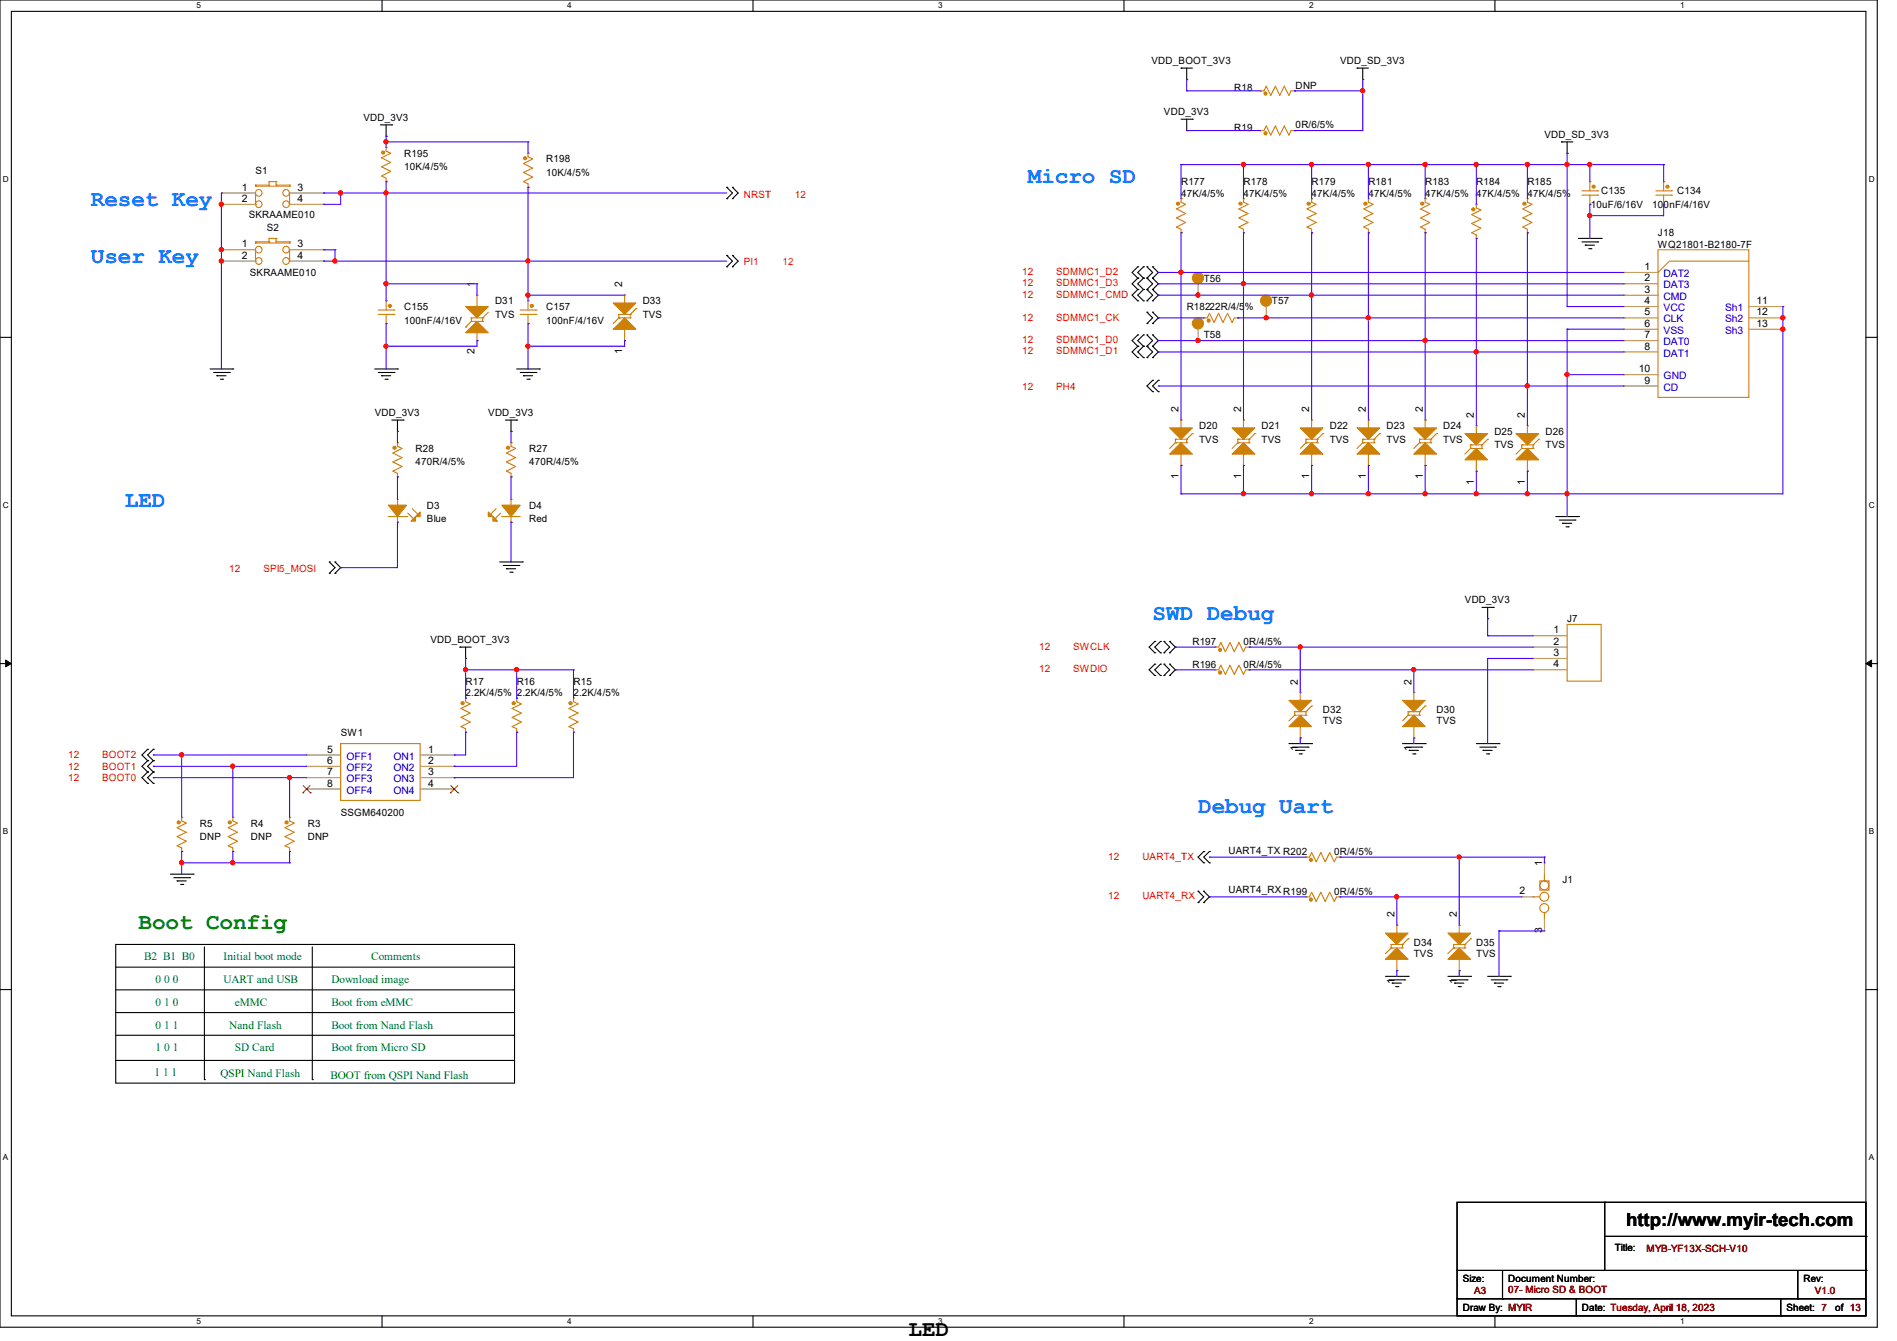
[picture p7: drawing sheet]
<svg xmlns="http://www.w3.org/2000/svg" width="297mm" height="210mm" viewBox="0 0 297 210" stroke-linecap="round" stroke-linejoin="round" font-family="sans-serif">
<path d="M0 0h293.9v207.9h-293.9zM1.8 1.8h290.3v204.3h-290.3z" fill="none" stroke="#000" stroke-width=".17"/>
<g fill="#fff">
<path d="M30.8 .2h.7v1.4h-.7z"/>
<path d="M30.8 206.2h.7v1.4h-.7z"/>
</g>
<path d="M59.8 0v1.8M59.8 206.1v1.8" fill="none" stroke="#000" stroke-width=".17"/>
<g fill="#fff">
<path d="M88.8 .2h.7v1.4h-.7z"/>
<path d="M88.8 206.2h.7v1.4h-.7z"/>
</g>
<path d="M117.9 0v1.8M117.9 206.1v1.8" fill="none" stroke="#000" stroke-width=".17"/>
<g fill="#fff">
<path d="M146.9 .2h.7v1.4h-.7z"/>
<path d="M146.9 206.2h.7v1.4h-.7z"/>
</g>
<path d="M176 0v1.8M176 206.1v1.8" fill="none" stroke="#000" stroke-width=".17"/>
<g fill="#fff">
<path d="M205 .2h.7v1.4h-.7z"/>
<path d="M205 206.2h.7v1.4h-.7z"/>
</g>
<path d="M234.1 0v1.8M234.1 206.1v1.8" fill="none" stroke="#000" stroke-width=".17"/>
<g fill="#fff">
<path d="M263.1 .2h.6v1.4h-.6z"/>
<path d="M263.1 206.2h.6v1.4h-.6z"/>
<path d="M.5 27.3h.9v1.4h-.9z"/>
<path d="M292.6 27.3h.9v1.4h-.9z"/>
<path d="M.5 78.4h.9v1.4h-.9z"/>
<path d="M292.6 78.4h.9v1.4h-.9z"/>
</g>
<path d="M0 52.8h1.8M292.1 52.8h1.8" fill="none" stroke="#000" stroke-width=".17"/>
<g fill="#fff">
<path d="M.5 129.5h.8v1.4h-.8z"/>
<path d="M292.6 129.5h.8v1.4h-.8z"/>
</g>
<path d="M0 103.9h1.8M292.1 103.9h1.8" fill="none" stroke="#000" stroke-width=".17"/>
<path d="M.9 103.4l.9 .5-.9 .5zM292.1 103.9l.9-.5v1z" fill="#000" stroke="#000" stroke-width=".16"/>
<g fill="#fff">
<path d="M.5 180.5h.8v1.4h-.8z"/>
<path d="M292.6 180.5h.8v1.4h-.8z"/>
</g>
<g fill="none" stroke="#000" stroke-width=".17">
<path d="M59.6 19.6h1.7M60.5 19.6v1.7M61.3 19.6h.1M184.9 10.7h.1M184.9 18.7h1.8M184.9 10.7h1.8M185.8 12.4h.1M185.8 10.7v1.7M185.8 18.7v1.7M186.7 18.7h.1M212.5 10.7h.1M212.5 10.7h1.7"/>
<path d="M213.4 12.4h.1M213.4 10.7v1.7M60.5 21.3h.1M113.8 29.3h.1M113.8 31.1h.1M113.8 29.3l.9 .9-.9 .9M114.7 29.3h.1M114.7 31.1h.1M114.7 29.3l.9 .9-.9 .9M185.8 20.4h.1M244.5 22.2h.1M244.5 22.2h1.8"/>
<path d="M245.4 24h.1M245.4 22.2v1.8M247.1 37.3h3.6M247.7 37.9h2.4M248.2 38.4h.1M248.2 38.4h1.4M248.8 38.9h.3M249.1 38.9h.1M250.1 37.9h.1M250.7 37.3h.1M32.9 57.8h3.5M33.4 58.3h2.5"/>
<path d="M34 58.8h.1M34 58.8h1.4M34.5 59.4h.3M34.8 59.4h.1M35.9 58.3h.1M36.4 57.8h.1M58.7 57.8h3.5M59.2 58.3h2.5M59.7 58.8h.1M59.7 58.8h1.5M60.3 59.4h.3M60.6 59.4h.1"/>
<path d="M61.7 58.3h.1M62.2 57.8h.1M80.9 57.8h3.6M81.4 58.3h2.5M82 58.8h.1M82 58.8h1.4M82.5 59.4h.3M82.8 59.4h.1M83.9 58.3h.1M84.5 57.8h.1M113.8 40h.1M113.8 41.8h.1"/>
<path d="M113.8 40l.9 .9-.9 .9M114.7 40h.1M114.7 41.8h.1M114.7 40l.9 .9-.9 .9M178.1 45.3h.1M178.1 47.1h.1M178.1 52.5h.1M178.1 54.2h.1M178.1 56h.1M178.1 41.8h.1M178.1 43.6h.1M178.1 45.3l-.9 .9 .9 .9"/>
<path d="M178.1 52.5l-.9 .8 .9 .9M178.1 54.2l-.9 .9 .9 .9M178.1 41.8l-.9 .9 .9 .9M178.1 43.6l-.9 .8 .9 .9M179 47.1h.1M179 45.3h.1M179 54.2h.1M179 52.5h.1M179 56h.1M179 43.6h.1M179 41.8h.1M179 45.3l-.9 .9 .9 .9"/>
<path d="M179 52.5l-.9 .8 .9 .9M179 54.2l-.9 .9 .9 .9M179 41.8l-.9 .9 .9 .9M179 43.6l-.9 .8 .9 .9M179.6 47.1h.1M179.6 45.3h.1M179.6 54.2h.1M179.6 52.5h.1M179.6 56h.1M179.6 43.6h.1M179.6 41.8h.1M179.6 50.7h.1"/>
<path d="M179.6 48.9h.1M179.6 45.3l.9 .9-.9 .9M179.6 52.5l.9 .8-.9 .9M179.6 54.2l.9 .9-.9 .9M179.6 41.8l.9 .9-.9 .9M179.6 43.6l.9 .8-.9 .9M179.6 48.9l.9 .9-.9 .9M180.5 45.3h.1M180.5 47.1h.1M180.5 52.5h.1M180.5 54.2h.1M180.5 56h.1"/>
<path d="M180.5 41.8h.1M180.5 43.6h.1M180.5 48.9h.1M180.5 50.7h.1M180.5 59.6h.1M180.5 45.3l.9 .9-.9 .9M180.5 52.5l.9 .8-.9 .9M180.5 54.2l.9 .9-.9 .9M180.5 41.8l.9 .9-.9 .9M180.5 43.6l.9 .8-.9 .9M180.5 48.9l.9 .9-.9 .9M180.5 59.6l-.9 .9 .9 .8"/>
<path d="M181.4 59.6h.1M181.4 59.6l-.9 .9 .9 .8M61.3 65.8h1.8M62.2 67.6h.1M62.2 65.8v1.8M63.1 65.8h.1M79.1 65.8h1.8M80 67.6h.1M80 65.8v1.8M80.9 65.8h.1M180.5 61.3h.1M181.4 61.3h.1"/>
<path d="M51.6 89.8h.1M51.6 88h.1M51.6 88l.9 .9-.9 .9M52.5 88h.1M52.5 89.8h.1M52.5 88l.8 .9-.8 .9M78.2 88h3.6M78.8 88.6h2.4M79.3 89.1h.1M79.3 89.1h1.4M79.8 89.6h.4M80.2 89.6h.1"/>
<path d="M81.2 88.6h.1M81.8 88h.1M232 95.1h1.8M232.9 96.9h.1M232.9 95.1v1.8M233.8 95.1h.1M243.6 80.9h3.5M244.1 81.4h2.5M244.6 82h.1M244.6 82h1.5M245.2 82.5h.3M245.5 82.5h.1"/>
<path d="M246.6 81.4h.1M247.1 80.9h.1M23.1 119.1h.1M23.1 117.3h.1M23.1 119.1l-.9 .9 .9 .9M23.1 117.3l-.9 .9 .9 .9M24 119.1h.1M24 117.3h.1M24 119.1l-.9 .9 .9 .9M24 117.3l-.9 .9 .9 .9M72 101.3h.1M72 101.3h1.8"/>
<path d="M72.9 103.1h.1M72.9 101.3v1.8M180.8 100.5h.1M180.8 102.2h.1M180.8 104h.1M180.8 105.8h.1M180.8 100.5l-.9 .8 .9 .9M180.8 104l-.9 .9 .9 .9M181.7 102.2h.1M181.7 100.5h.1M181.7 105.8h.1M181.7 104h.1"/>
<path d="M181.7 100.5l-.9 .8 .9 .9M181.7 104l-.9 .9 .9 .9M182.2 102.2h.1M182.2 100.5h.1M182.2 105.8h.1M182.2 104h.1M182.2 100.5l.9 .8-.9 .9M182.2 104l.9 .9-.9 .9M183.1 100.5h.1M183.1 102.2h.1M183.1 104h.1M183.1 105.8h.1"/>
<path d="M183.1 100.5l.9 .8-.9 .9M183.1 104l.9 .9-.9 .9M201.8 116.5h3.6M202.4 117h2.4M202.9 117.5h.1M202.9 117.5h1.4M203.4 118.1h.4M203.8 118.1h.1M204.8 117h.1M205.4 116.5h.1M219.6 116.5h3.5M220.1 117h2.5"/>
<path d="M220.6 117.5h.1M220.6 117.5h1.5M221.2 118.1h.3M221.5 118.1h.1M222.6 117h.1M223.1 116.5h.1M231.1 116.5h3.6M231.7 117h2.4M232.2 117.5h.1M232.2 117.5h1.4M232.7 118.1h.4M233.1 118.1h.1"/>
<path d="M234.1 117h.1M234.7 116.5h.1M23.1 120.9h.1M23.1 122.7h.1M23.1 120.9l-.9 .9 .9 .9M24 120.9h.1M24 122.7h.1M24 120.9l-.9 .9 .9 .9M26.7 136.9h3.5M27.2 137.5h2.5M27.7 138h.1M27.7 138h1.5"/>
<path d="M28.3 138.5h.3M28.6 138.5h.1M29.7 137.5h.1M30.2 136.9h.1M187.6 139.6h.1M187.6 139.6l.9 .9-.9 .9M188.5 133.3h.1M188.5 135.1h.1M188.5 139.6h.1M188.5 133.3l-.9 .9 .9 .9M188.5 139.6l.9 .9-.9 .9M189.4 133.3h.1"/>
<path d="M189.4 135.1h.1M189.4 133.3l-.9 .9 .9 .9M0 155h1.8M18.1 147.9h62.5v21.7h-62.5zM18.1 151.5h62.2M18.1 155h62.2M18.1 158.6h62.2M32 148.3v20.8M48.9 148.3v20.8M80.3 151.5h.1M80.3 155h.1M80.3 158.6h.1"/>
<path d="M187.6 141.4h.1M188.5 141.4h.1M216.9 152.9h3.6M217.5 153.5h2.4M218 154h.1M218 154h1.4M218.5 154.5h.4M218.9 154.5h.1M219.9 153.5h.1M220.5 152.9h.1M226.7 152.9h3.6M227.2 153.5h2.5"/>
<path d="M227.8 154h.1M227.8 154h1.4M228.3 154.5h.3M228.6 154.5h.1M229.7 153.5h.1M230.3 152.9h.1M232.9 152.9h3.6M233.5 153.5h2.4M234 154h.1M234 154h1.4M234.5 154.5h.4M234.9 154.5h.1"/>
<path d="M235.9 153.5h.1M236.5 152.9h.1M292.1 155h1.8M18.1 166.1h62.2M18.1 162.1h62.2M32 169.1h.1M48.9 169.1h.1M80.3 166.1h.1M80.3 162.1h.1M228.1 188.3h64v17.8h-64zM228.1 199h64M235.2 199v4.4"/>
<path d="M251.2 188.3h.1M251.2 188.3v10.7M251.2 193.6h40.9M281.5 199v4.4M292.1 199h.1M292.1 193.6h.1M228.1 203.4h.1M228.1 203.4h64M235.2 203.4h.1M246.8 206.1h.1M246.8 203.4v2.7M278.8 206.1h.1"/>
<path d="M278.8 203.4v2.7M281.5 203.4h.1"/>
</g>
<g fill="#cc8006" stroke="#cc8006" stroke-width=".17">
<path d="M237.4 67.9h3.5l-1.8 1.8z"/>
<path d="M237.4 72l1.7-1.8 1.8 1.8z"/>
<path d="M192.9 67h3.6l-1.8 1.8z"/>
<path d="M192.9 71.1l1.8-1.8 1.8 1.8z"/>
<path d="M183.1 67h3.6l-1.8 1.8z"/>
<path d="M183.1 71.1l1.8-1.8 1.8 1.8z"/>
<path d="M74.7 50.3l1.8 1.8h-3.6z"/>
<path d="M72.9 48h3.6l-1.8 1.8z"/>
<path d="M212.5 67h3.5l-1.8 1.8z"/>
<path d="M212.5 71.1l1.7-1.8 1.8 1.8z"/>
<path d="M96 47.5h3.6l-1.8 1.7z"/>
<path d="M97.8 49.8l1.8 1.8h-3.6z"/>
<path d="M203.6 67h3.5l-1.7 1.8z"/>
<path d="M205.4 69.3l1.7 1.8h-3.5z"/>
<path d="M221.4 67h3.5l-1.8 1.8z"/>
<path d="M223.1 69.3l1.8 1.8h-3.5z"/>
<path d="M219.6 109.7h3.5l-1.7 1.8z"/>
<path d="M219.6 113.8l1.8-1.8 1.7 1.8z"/>
<path d="M226.7 146.1h3.6l-1.8 1.8z"/>
<path d="M228.5 148.5l1.8 1.7h-3.6z"/>
<path d="M65.8 80.2v.7h-.7z"/>
<path d="M65.1 80.9v.7h-.8z"/>
<path d="M201.8 109.7h3.6l-1.8 1.8z"/>
<path d="M201.8 113.8l1.8-1.8 1.8 1.8z"/>
<path d="M229.4 67.9h3.5l-1.8 1.8z"/>
<path d="M231.1 70.2l1.8 1.8h-3.5z"/>
<path d="M76.5 80.2l.7 .7h-.7z"/>
<path d="M77.2 80.9l.7 .7h-.7z"/>
<path d="M216.9 146.1h3.6l-1.8 1.8z"/>
<path d="M218.7 148.5l1.8 1.7h-3.6z"/>
<path d="M60.8 79.1h2.9l-1.5 1.8z" fill-rule="evenodd"/>
<path d="M78.6 79.1h2.8l-1.4 1.8z" fill-rule="evenodd"/>
<circle cx="191" cy="101.8" r=".24"/>
<circle cx="198.2" cy="47.1" r=".87"/>
<circle cx="61.1" cy="47.9" r=".24"/>
<circle cx="191" cy="105.3" r=".24"/>
<circle cx="187.6" cy="43.5" r=".87"/>
<circle cx="83.3" cy="47.9" r=".24"/>
<circle cx="187.6" cy="50.7" r=".87"/>
<circle cx="82.2" cy="24.8" r=".24"/>
<circle cx="36" cy="128.8" r=".24"/>
<circle cx="72.4" cy="110.1" r=".24"/>
<circle cx="204.9" cy="31.9" r=".24"/>
<circle cx="205.2" cy="134.7" r=".24"/>
<circle cx="230.7" cy="32.8" r=".24"/>
<circle cx="184.5" cy="31.9" r=".24"/>
<circle cx="198.1" cy="14.6" r=".24"/>
<circle cx="80.4" cy="110.1" r=".24"/>
<circle cx="205.2" cy="140.9" r=".24"/>
<circle cx="261.1" cy="29.2" r=".24"/>
<circle cx="194.2" cy="31.9" r=".24"/>
<circle cx="238.7" cy="31.9" r=".24"/>
<circle cx="79.6" cy="70.1" r=".24"/>
<circle cx="28" cy="128.8" r=".24"/>
<circle cx="89.3" cy="110.1" r=".24"/>
<circle cx="198.1" cy="20.9" r=".24"/>
<circle cx="61.8" cy="70.1" r=".24"/>
<circle cx="249.5" cy="29.2" r=".24"/>
<circle cx="189.2" cy="50.2" r=".24"/>
<circle cx="60" cy="23.9" r=".24"/>
<circle cx="44.9" cy="128.8" r=".24"/>
<circle cx="213.8" cy="31.9" r=".24"/>
<circle cx="222.7" cy="31.9" r=".24"/>
</g>
<g fill="none" stroke="#cc8006" stroke-width=".17">
<path d="M197.4 14.2h.1M197.4 14.2h.5l.3-.7 .8 1.4 .7-1.4 .7 1.4 .7-1.4 .7 1.4 .3-.7h.6M202.7 14.2h.1M40 37.9h.1M40 38.1h.1M40 29h.1M40 29.2h.1M40 32h.1M40 38.1h5.3M40 37.9h2.1M40 29v.2M40 30.2v1.8"/>
<path d="M40 37.9v.2M40 39.1v1.8M40 29.2h5.3M40 29h2.1M42.1 37.3h.1M42.1 37.9h.1M42.1 28.4h.1M42.1 29h.1M42.1 37.3h1.1M42.1 28.4v.6M42.1 37.3v.6M42.1 28.4h1.1"/>
<path d="M43.2 37.9h.1M43.2 37.3h.1M43.2 29h.1M43.2 28.4h.1M43.2 37.9h2.1M43.2 28.4v.6M43.2 37.3v.6M43.2 29h2.1M45.3 38.1h.1M45.3 37.9h.1M45.3 29.2h.1M45.3 29h.1"/>
<path d="M45.3 32h.1M45.3 29v.2M45.3 30.2v1.8M45.3 37.9v.2M45.3 39.1v1.8M60.5 28.4h.1M60.5 23.1h.1M60.5 23.1v.6l.7 .3-1.5 .7 1.5 .7-1.5 .7 1.5 .7-1.5 .8 .8 .3v.5M82.7 29.3h.1M82.7 24h.1M82.7 24v.6l.7 .3-1.4 .7 1.4 .7-1.4 .7 1.4 .7-1.4 .7 .7 .4v.5M184.9 36.4h.1"/>
<path d="M184.9 31.1h.1M184.9 31.1v.6l.7 .3-1.4 .7 1.4 .7-1.4 .7 1.4 .7-1.4 .8 .7 .3v.5M194.7 36.4h.1M194.7 31.1h.1M194.7 31.1v.6l.7 .3-1.4 .7 1.4 .7-1.4 .7 1.4 .7-1.4 .8 .7 .3v.5M197.4 20.4h.1M197.4 20.4h.5l.3-.7 .8 1.5 .7-1.5 .7 1.5 .7-1.5 .7 1.5 .3-.8h.6M202.7 20.4h.1M205.4 36.4h.1M205.4 31.1h.1M205.4 31.1v.6l.7 .3-1.5 .7 1.5 .7-1.5 .7 1.5 .7-1.5 .8 .8 .3v.5M214.2 36.4h.1"/>
<path d="M214.2 31.1h.1M214.2 31.1v.6l.8 .3-1.5 .7 1.5 .7-1.5 .7 1.5 .7-1.5 .8 .7 .3v.5M223.1 36.4h.1M223.1 31.1h.1M223.1 31.1v.6l.8 .3-1.5 .7 1.5 .7-1.5 .7 1.5 .7-1.5 .8 .7 .3v.5M231.1 37.3h.1M231.1 32h.1M231.1 32v.6l.8 .3-1.5 .7 1.5 .7-1.5 .7 1.5 .7-1.5 .7 .7 .4v.5M239.1 36.4h.1M239.1 31.1h.1M239.1 31.1v.6l.8 .3-1.5 .7 1.5 .7-1.5 .7 1.5 .7-1.5 .8 .7 .3v.5M247.7 30.6h2.4"/>
<path d="M247.7 29.9h2.4M248.9 28.4h.1M248.9 32h.1M248.9 28.4v1.5M248.9 30.6v1.4M250.1 30.6h.1M250.1 29.9h.1M259.2 30.6h2.5M259.2 29.9h2.5M259.6 39.1h14.2v23.1h-14.2zM260.5 28.4h.1M260.5 32h.1"/>
<path d="M260.5 28.4v1.5M260.5 30.6v1.4M261.7 30.6h.1M261.7 29.9h.1M40 40.9h.1M45.3 40.9h.1M59.2 49.2h2.5M59.2 48.6h2.5M60.5 47.1h.1M60.5 50.7h.1M60.5 47.1v1.5M60.5 49.2v1.5"/>
<path d="M61.7 49.2h.1M61.7 48.6h.1M72.9 51.2h.1M73.8 49.8h.1M73.8 50.3h.1M73.8 49.8h1.8M73.8 49.8v.5M73.8 50.3l-.9 .9M73.8 50.3h1.8M74.7 48h.1M74.7 53.3h.1M74.7 46.2v1.8"/>
<path d="M74.7 52.1v1.2M75.6 49.8h.1M75.6 50.3h.1M75.6 49.8v.5M76.5 48.9l-.9 .9M81.4 49.2h2.5M81.4 48.6h2.5M82.7 47.1h.1M82.7 50.7h.1M82.7 47.1v1.5M82.7 49.2v1.5M83.9 49.2h.1"/>
<path d="M83.9 48.6h.1M96.9 49.8h.1M96.9 49.2h.1M96.9 49.2h1.8M96.9 49.8h1.8M96.9 49.8l-.9 .9M96.9 49.2v.6M97.8 51.6h.1M97.8 46.2h.1M97.8 46.2v1.3M97.8 51.6v1.7M98.7 49.8h.1"/>
<path d="M98.7 49.2h.1M98.7 49.2v.6M99.6 48.3h.1M99.6 48.3l-.9 .9M188.5 49.8h.1M188.5 49.8h.5l.4-.7 .7 1.4 .7-1.4 .7 1.4 .7-1.4 .7 1.4 .4-.7h.5M193.8 49.8h.1M273.8 40.9h-12.4l-1.8 1.8M62.2 74.7h.1M62.2 69.3h.1M62.2 79.1h.1M62.2 69.3v.6l.7 .3-1.4 .8 1.4 .7-1.4 .6 1.4 .8-1.4 .7 .7 .3v.6"/>
<path d="M62.2 78.2v.9M64.6 79.7l.8 .9M77.7 79.7l-.9 .9M80 74.7h.1M80 69.3h.1M80 79.1h.1M80 69.3v.6l.7 .3-1.4 .8 1.4 .7-1.4 .6 1.4 .8-1.4 .7 .7 .3v.6M80 78.2v.9M184 69.3h.1M184 68.8h.1M184 69.3h1.8M184 68.8h1.8"/>
<path d="M184 69.3l-.9 .9M184 68.8v.5M184.9 71.1h.1M184.9 65.8h.1M184.9 65.8v1.2M184.9 71.1v1.8M185.8 69.3h.1M185.8 68.8h.1M185.8 68.8v.5M186.7 67.9h.1M186.7 67.9l-.9 .9M193.8 69.3h.1"/>
<path d="M193.8 68.8h.1M193.8 69.3l-.9 .9M193.8 69.3h1.8M193.8 68.8h1.8M193.8 68.8v.5M194.7 71.1h.1M194.7 65.8h.1M194.7 65.8v1.2M194.7 71.1v1.8M195.6 69.3h.1M195.6 68.8h.1M195.6 68.8v.5"/>
<path d="M196.5 67.9h.1M196.5 67.9l-.9 .9M204.5 69.3h.1M204.5 68.8h.1M204.5 69.3h1.7M204.5 68.8h1.7M204.5 69.3l-.9 .9M204.5 68.8v.5M205.4 71.1h.1M205.4 65.8h.1M205.4 65.8v1.2M205.4 71.1v1.8"/>
<path d="M206.2 69.3h.1M206.2 68.8h.1M206.2 68.8v.5M207.1 67.9h.1M207.1 67.9l-.9 .9M213.4 69.3h.1M213.4 68.8h.1M213.4 69.3h1.7M213.4 68.8h1.7M213.4 69.3l-.9 .9M213.4 68.8v.5M214.2 71.1h.1"/>
<path d="M214.2 65.8h.1M214.2 65.8v1.2M214.2 71.1v1.8M215.1 69.3h.1M215.1 68.8h.1M215.1 68.8v.5M216 67.9h.1M216 67.9l-.9 .9M222.2 69.3h.1M222.2 68.8h.1M222.2 69.3h1.8M222.2 68.8h1.8"/>
<path d="M222.2 69.3l-.8 .9M222.2 68.8v.5M223.1 71.1h.1M223.1 65.8h.1M223.1 65.8v1.2M223.1 71.1v1.8M224 69.3h.1M224 68.8h.1M224 68.8v.5M224.9 67.9h.1M224.9 67.9l-.9 .9M230.3 70.2h.1"/>
<path d="M230.3 69.7h.1M230.3 70.2h1.7M230.3 69.7h1.7M230.3 70.2l-.9 .9M230.3 69.7v.5M231.1 72h.1M231.1 66.7h.1M231.1 66.7v1.2M231.1 72v1.8M232 70.2h.1M232 69.7h.1M232 69.7v.5"/>
<path d="M232.9 68.8h.1M232.9 68.8l-.9 .9M238.3 70.2h.1M238.3 69.7h.1M238.3 70.2l-.9 .9M238.3 70.2h1.7M238.3 69.7h1.7M238.3 69.7v.5M239.1 72h.1M239.1 66.7h.1M239.1 66.7v1.2M239.1 72v1.8"/>
<path d="M240 70.2h.1M240 69.7h.1M240 69.7v.5M240.9 68.8h.1M240.9 68.8l-.9 .9M60.8 80.9h2.9M62.2 81.8h.1M62.2 80.9v.9M63.7 80.9h.1M63.8 80.3l.9 .9M64.7 81.2h.1M65.4 80.6h.1"/>
<path d="M76.8 80.6h.1M77.5 81.2h.1M78.4 80.3l-.9 .9M78.6 80.9h.1M78.6 80.9h2.8M80 81.8h.1M80 80.9v.9M245.4 97.8h5.3v8.9h-5.3zM53.3 116.5h12.5v8.8h-12.5zM72.9 114.7h.1M72.9 109.3h.1M72.9 109.3v.6l.7 .3-1.4 .8 1.4 .7-1.4 .7 1.4 .7-1.4 .7 .7 .3v.6"/>
<path d="M80.9 114.7h.1M80.9 109.3h.1M80.9 109.3v.6l.7 .3-1.4 .8 1.4 .7-1.4 .7 1.4 .7-1.4 .7 .7 .3v.6M89.8 114.7h.1M89.8 109.3h.1M89.8 109.3v.6l.7 .3-1.4 .8 1.4 .7-1.4 .7 1.4 .7-1.4 .7 .7 .3v.6M190.2 101.3h.1M190.2 104.9h.1M190.2 101.3h.6l.3-.7 .8 1.5 .7-1.5 .7 1.5 .7-1.5 .7 1.5 .3-.8h.6M190.2 104.9h.6l.3-.7 .8 1.4 .7-1.4 .7 1.4 .7-1.4 .7 1.4 .3-.7h.6M195.6 101.3h.1M195.6 104.9h.1"/>
<path d="M202.7 112h.1M202.7 111.5h.1M202.7 112h1.8M202.7 111.5h1.8M202.7 112l-.9 .9M202.7 111.5v.5M203.6 113.8h.1M203.6 108.5h.1M203.6 108.5v1.2M203.6 113.8v1.8M204.5 112h.1M204.5 111.5h.1"/>
<path d="M204.5 111.5v.5M205.4 110.6h.1M205.4 110.6l-.9 .9M220.5 112h.1M220.5 111.5h.1M220.5 112l-.9 .9M220.5 112h1.7M220.5 111.5h1.7M220.5 111.5v.5M221.4 113.8h.1M221.4 108.5h.1M221.4 108.5v1.2"/>
<path d="M221.4 113.8v1.8M222.2 112h.1M222.2 111.5h.1M222.2 111.5v.5M223.1 110.6h.1M223.1 110.6l-.9 .9M28.4 133.3h.1M28.4 128h.1M28.4 128v.6l.8 .3-1.5 .7 1.5 .7-1.5 .7 1.5 .7-1.5 .8 .7 .3v.5M36.4 133.3h.1M36.4 128h.1M36.4 128v.6l.8 .3-1.5 .7 1.5 .7-1.5 .7 1.5 .7-1.5 .8 .7 .3v.5"/>
<path d="M45.3 133.3h.1M45.3 128h.1M45.3 128v.6l.8 .3-1.5 .7 1.5 .7-1.5 .7 1.5 .7-1.5 .8 .7 .3v.5M204.5 134.2h.1M204.5 134.2h.5l.4-.7 .7 1.5 .7-1.5 .7 1.5 .7-1.5 .7 1.5 .4-.8h.5M209.8 134.2h.1M241.1 138h1.4v1.4h-1.4zM241.8 138h.1M241.8 136.9v1.1M204.5 140.5h.1M204.5 140.5h.5l.4-.8 .7 1.5 .7-1.5 .7 1.5 .7-1.5 .7 1.5 .4-.7h.5M209.8 140.5h.1"/>
<path d="M217.8 148.5h.1M217.8 147.9h.1M217.8 148.5h1.8M217.8 147.9h1.8M217.8 148.5l-.9 .9M217.8 147.9v.6M218.7 150.2h.1M218.7 144.9h.1M218.7 144.9v1.2M218.7 150.2v1.8M219.6 148.5h.1M219.6 147.9h.1"/>
<path d="M219.6 147.9v.6M220.5 147h.1M220.5 147l-.9 .9M227.6 148.5h.1M227.6 147.9h.1M227.6 148.5l-.9 .9M227.6 148.5h1.8M227.6 147.9h1.8M227.6 147.9v.6M228.5 150.2h.1M228.5 144.9h.1M228.5 144.9v1.2"/>
<path d="M228.5 150.2v1.8M229.4 148.5h.1M229.4 147.9h.1M229.4 147.9v.6M230.3 147h.1M230.3 147l-.9 .9M240 140.5h.1M240 140.5h1.1M241.8 143h.1M241.8 143v1"/>
<circle cx="40.5" cy="30.2" r=".52"/>
<circle cx="40.5" cy="32" r=".52"/>
<circle cx="40.5" cy="39.1" r=".52"/>
<circle cx="44.8" cy="32" r=".52"/>
<circle cx="44.8" cy="30.2" r=".52"/>
<circle cx="44.8" cy="39.1" r=".52"/>
<circle cx="40.5" cy="40.9" r=".52"/>
<circle cx="44.8" cy="40.9" r=".52"/>
<circle cx="241.8" cy="138.7" r=".7"/>
<circle cx="241.8" cy="142.2" r=".7"/>
<circle cx="241.8" cy="140.4" r=".7"/>
</g>
<g fill="none" stroke="#a84" stroke-width=".17">
<path d="M197.4 14.2h.1M202.7 14.2h.1M34.7 39.1h.1M34.7 30.2h.1M34.7 32h.1M34.7 39.1h5.3M34.7 30.2h5.3M34.7 32h5.3M45.3 39.1h5.4M45.3 30.2h5.4M45.3 32h5.4M50.7 39.1h.1"/>
<path d="M50.7 30.2h.1M50.7 32h.1M60.5 23.1h.1M60.5 28.4h.1M82.7 24h.1M82.7 29.3h.1M184.9 31.1h.1M184.9 36.4h.1M194.7 31.1h.1M194.7 36.4h.1M197.4 20.4h.1M202.7 20.4h.1"/>
<path d="M205.4 31.1h.1M205.4 36.4h.1M214.2 31.1h.1M214.2 36.4h.1M223.1 31.1h.1M223.1 36.4h.1M231.1 32h.1M231.1 37.3h.1M239.1 31.1h.1M239.1 36.4h.1M248.9 28.4h.1M248.9 32h.1"/>
<path d="M260.5 28.4h.1M260.5 32h.1M34.7 40.9h.1M34.7 40.9h5.3M45.3 40.9h5.4M50.7 40.9h.1M60.5 47.1h.1M60.5 50.7h.1M74.7 46.2h.1M74.7 53.3h.1M82.7 47.1h.1M82.7 50.7h.1"/>
<path d="M97.8 53.3h.1M97.8 46.2h.1M187.6 46.2h.1M187.6 53.3h.1M187.6 44.4v1.8M187.6 51.6v1.7M188.5 49.8h.1M193.8 49.8h.1M198.2 49.8h.1M198.2 48v1.8M254.3 42.7h.1M254.3 44.4h.1"/>
<path d="M254.3 46.2h.1M254.3 48h.1M254.3 49.8h.1M254.3 51.6h.1M254.3 53.3h.1M254.3 55.1h.1M254.3 58.7h.1M254.3 42.7h5.3M254.3 44.4h5.3M254.3 46.2h5.3M254.3 48h5.3M254.3 49.8h5.3"/>
<path d="M254.3 51.6h5.3M254.3 53.3h5.3M254.3 55.1h5.3M254.3 58.7h5.3M273.8 48h5.3M273.8 49.8h5.3M273.8 51.6h5.3M279.1 48h.1M279.1 49.8h.1M279.1 51.6h.1M62.2 69.3h.1M62.2 74.7h.1"/>
<path d="M62.2 78.2h.1M80 69.3h.1M80 74.7h.1M80 78.2h.1M184.9 72.9h.1M184.9 65.8h.1M194.7 72.9h.1M194.7 65.8h.1M205.4 72.9h.1M205.4 65.8h.1M214.2 72.9h.1M214.2 65.8h.1"/>
<path d="M223.1 72.9h.1M223.1 65.8h.1M231.1 73.8h.1M231.1 66.7h.1M239.1 73.8h.1M239.1 66.7h.1M254.3 60.5h.1M254.3 60.5h5.3M62.2 81.8h.1M80 81.8h.1M240 99.6h.1M240 99.6h5.4"/>
<path d="M48 118.2h.1M48 118.2h5.3M65.8 118.2h5.3M71.1 118.2h.1M72.9 109.3h.1M72.9 114.7h.1M80.9 109.3h.1M80.9 114.7h.1M89.8 109.3h.1M89.8 114.7h.1M190.2 101.3h.1M190.2 104.9h.1"/>
<path d="M195.6 101.3h.1M195.6 104.9h.1M203.6 115.6h.1M203.6 108.5h.1M221.4 115.6h.1M221.4 108.5h.1M240 101.3h.1M240 103.1h.1M240 104.9h.1M240 101.3h5.4M240 103.1h5.4M240 104.9h5.4"/>
<path d="M28.4 128h.1M28.4 133.3h.1M36.4 128h.1M36.4 133.3h.1M45.3 128h.1M45.3 133.3h.1M48 123.6h.1M48 121.8h.1M48 120h.1M48 120h5.3M48 121.8h5.3M48 123.6h5.3"/>
<path d="M65.8 120h5.3M65.8 121.8h5.3M65.8 123.6h5.3M71.1 120h.1M71.1 121.8h.1M71.1 123.6h.1M204.5 134.2h.1M209.8 134.2h.1M241.8 135.1h.1M241.8 135.1v1.8M204.5 140.5h.1M209.8 140.5h.1"/>
<path d="M218.7 152h.1M218.7 144.9h.1M228.5 152h.1M228.5 144.9h.1M238.3 140.5h.1M238.3 140.5h1.7M241.8 145.8h.1M241.8 144v1.8"/>
</g>
<path d="M47.4 124.2h.1M47.5 123l1.1 1.2M48.6 123l-1.2 1.2M48.6 124.2h.1M70.5 124.2h.1M70.6 123l1.1 1.2M71.7 123l-1.2 1.2M71.7 124.2h.1" fill="none" stroke="#804000" stroke-width=".16"/>
<g fill="none" stroke="#4200ff" stroke-width=".17">
<path d="M185.8 12.4h.1M185.8 14.2h.1M185.8 12.4v1.8M185.8 14.2h11.6M202.7 14.2h.1M202.7 14.2h10.7M213.4 12.4h.1M213.4 14.2h.1M213.4 12.4v8h-10.7M34.7 30.2h.1M34.7 32h.1M34.7 39.1h.1"/>
<path d="M34.7 30.2v27.6M50.7 32h.1M50.7 30.2h.1M50.7 39.1h.1M50.7 30.2h63.1M50.7 39.1h1.8M52.5 39.1h.1M52.5 39.1v1.8M53.3 30.2h.1M53.3 30.2v1.8h-2.6M60.5 28.4h.1M60.5 30.2h.1"/>
<path d="M60.5 21.3h.1M60.5 22.2h.1M60.5 21.3v1.8M60.5 28.4v18.7M60.5 22.2h22.2M82.7 29.3h.1M82.7 22.2h.1M82.7 22.2v1.8M82.7 29.3v17.8M184.9 36.4h.1M184.9 25.8h.1M184.9 25.8v5.3"/>
<path d="M184.9 36.4v29.4M184.9 25.8h75.6M185.8 20.4h.1M185.8 20.4h11.6M194.7 36.4h.1M194.7 25.8h.1M194.7 25.8v5.3M194.7 36.4v29.4M202.7 20.4h.1M205.4 36.4h.1M205.4 25.8h.1M205.4 25.8v5.3"/>
<path d="M205.4 36.4v29.4M214.2 36.4h.1M214.2 25.8h.1M214.2 25.8v5.3M214.2 36.4v29.4M223.1 36.4h.1M223.1 25.8h.1M223.1 25.8v5.3M223.1 36.4v29.4M231.1 37.3h.1M231.1 25.8h.1M231.1 25.8v6.2"/>
<path d="M231.1 37.3v29.4M239.1 36.4h.1M239.1 25.8h.1M239.1 25.8v5.3M239.1 36.4v30.3M245.4 25.8h.1M245.4 24h.1M245.4 24v24M248.9 25.8h.1M248.9 32h.1M248.9 33.8h.1M248.9 25.8v2.6"/>
<path d="M248.9 32v5.3M260.5 25.8h.1M260.5 32h.1M260.5 25.8v2.6M260.5 32v1.8h-11.6M34.7 57.8h.1M50.7 40.9h.1M50.7 40.9h63.1M52.5 40.9h.1M60.5 50.7h.1M60.5 54.2h.1M60.5 44.4h.1"/>
<path d="M60.5 50.7v7.1M60.5 44.4h14.2M74.7 53.3h.1M74.7 44.4h.1M74.7 53.3v.9h-14.2M74.7 44.4v1.8M82.7 40.9h.1M82.7 50.7h.1M82.7 54.2h.1M82.7 46.2h.1M82.7 50.7v7.1M82.7 46.2h15.1"/>
<path d="M97.8 53.3h.1M97.8 53.3v.9h-15.1M181.4 49.8h.1M181.4 53.3h.1M181.4 46.2h.1M181.4 55.1h.1M181.4 42.7h.1M181.4 44.4h.1M181.4 46.2h72.9M181.4 49.8h7.1M181.4 53.3h72.9M181.4 55.1h72.9"/>
<path d="M181.4 42.7h72.9M181.4 44.4h72.9M184.9 42.7h.1M187.6 46.2h.1M187.6 53.3h.1M193.8 49.8h.1M193.8 49.8h60.5M194.7 44.4h.1M198.2 49.8h.1M205.4 46.2h.1M214.2 49.8h.1M223.1 53.3h.1"/>
<path d="M231.1 55.1h.1M245.4 51.6h.1M245.4 48h.1M245.4 58.7h.1M245.4 51.6v29.3M245.4 48h8.9M245.4 51.6h8.9M245.4 58.7h8.9M279.1 48h.1M279.1 49.8h.1M279.1 51.6h.1M279.1 48v29.3h-94.2"/>
<path d="M62.2 67.6h.1M62.2 74.7h.1M62.2 67.6v1.7M62.2 74.7v3.5M80 74.7h.1M80 67.6h.1M80 67.6v1.7M80 74.7v3.5M181.4 60.5h.1M181.4 60.5h72.9M184.9 72.9h.1M184.9 77.3h.1"/>
<path d="M184.9 72.9v4.4M194.7 72.9h.1M194.7 77.3h.1M194.7 72.9v4.4M205.4 72.9h.1M205.4 77.3h.1M205.4 72.9v4.4M214.2 72.9h.1M214.2 77.3h.1M214.2 72.9v4.4M223.1 72.9h.1M223.1 77.3h.1"/>
<path d="M223.1 72.9v4.4M231.1 73.8h.1M231.1 77.3h.1M231.1 73.8v3.5M239.1 60.5h.1M239.1 73.8h.1M239.1 77.3h.1M239.1 73.8v3.5M245.4 77.3h.1M53.3 88.9h.1M62.2 81.8h.1M62.2 81.8v7.1h-8.9"/>
<path d="M80 81.8h.1M80 81.8v6.2M232.9 96.9h.1M232.9 99.6h.1M232.9 96.9v2.7M232.9 99.6h7.1M24 118.2h.1M24 118.2h24M28.4 118.2h.1M28.4 118.2v9.8M71.1 118.2h.1M72.9 114.7h.1"/>
<path d="M72.9 104.9h.1M72.9 109.3h.1M72.9 103.1v6.2M72.9 114.7v3.5h-1.8M72.9 104.9h16.9M80.9 114.7h.1M80.9 104.9h.1M80.9 109.3h.1M80.9 104.9v4.4M80.9 114.7v5.3h-9.8M89.8 114.7h.1M89.8 104.9h.1"/>
<path d="M89.8 104.9v4.4M89.8 114.7v7.1h-18.7M184 104.9h.1M184 101.3h.1M184 104.9h6.2M184 101.3h6.2M195.6 104.9h.1M195.6 101.3h.1M195.6 104.9h44.4M195.6 101.3h44.4M203.6 101.3h.1M203.6 115.6h.1"/>
<path d="M203.6 101.3v7.2M203.6 115.6v.9M221.4 104.9h.1M221.4 115.6h.1M221.4 104.9v3.6M221.4 115.6v.9M232.9 103.1h.1M232.9 103.1v13.4M232.9 103.1h7.1M24 121.8h.1M24 120h.1M24 121.8h24"/>
<path d="M24 120h24M28.4 133.3h.1M28.4 135.1h.1M28.4 133.3v3.6M28.4 135.1h16.9M36.4 120h.1M36.4 133.3h.1M36.4 135.1h.1M36.4 120v8M36.4 133.3v1.8M45.3 121.8h.1M45.3 133.3h.1"/>
<path d="M45.3 135.1h.1M45.3 121.8v6.2M45.3 133.3v1.8M71.1 121.8h.1M71.1 120h.1M189.4 134.2h.1M189.4 134.2h15.1M209.8 134.2h.1M209.8 134.2h32M228.5 134.2h.1M228.5 134.2v10.7M241.8 134.2h.1"/>
<path d="M241.8 134.2v.9M189.4 140.5h.1M189.4 140.5h15.1M209.8 140.5h.1M209.8 140.5h28.5M218.7 152h.1M218.7 140.5h.1M218.7 140.5v4.4M218.7 152v.9M228.5 152h.1M228.5 152v.9M234.7 145.8h.1"/>
<path d="M234.7 145.8v7.1M234.7 145.8h7.1"/>
</g>
<g fill="#f00" stroke="#f00" stroke-width=".17">
<circle cx="45.3" cy="121.8" r=".32"/>
<circle cx="28.4" cy="135.1" r=".32"/>
<circle cx="36.4" cy="120" r=".32"/>
<circle cx="28.4" cy="118.2" r=".32"/>
<circle cx="34.6" cy="32" r=".32"/>
<circle cx="60.4" cy="54.2" r=".32"/>
<circle cx="82.7" cy="54.2" r=".32"/>
<circle cx="34.6" cy="39.1" r=".32"/>
<circle cx="34.6" cy="40.9" r=".32"/>
<circle cx="82.7" cy="46.2" r=".32"/>
<circle cx="53.3" cy="30.2" r=".32"/>
<circle cx="82.7" cy="40.9" r=".32"/>
<circle cx="52.4" cy="40.9" r=".32"/>
<circle cx="60.4" cy="44.4" r=".32"/>
<circle cx="239.1" cy="60.4" r=".32"/>
<circle cx="245.3" cy="58.7" r=".32"/>
<circle cx="231.1" cy="55.1" r=".32"/>
<circle cx="194.7" cy="25.8" r=".32"/>
<circle cx="205.3" cy="25.8" r=".32"/>
<circle cx="231.1" cy="25.8" r=".32"/>
<circle cx="239.1" cy="25.8" r=".32"/>
<circle cx="214.2" cy="49.8" r=".32"/>
<circle cx="194.7" cy="44.4" r=".32"/>
<circle cx="194.7" cy="77.3" r=".32"/>
<circle cx="205.3" cy="77.3" r=".32"/>
<circle cx="223.1" cy="77.3" r=".32"/>
<circle cx="214.2" cy="77.3" r=".32"/>
<circle cx="231.1" cy="77.3" r=".32"/>
<circle cx="239.1" cy="77.3" r=".32"/>
<circle cx="245.3" cy="25.8" r=".32"/>
<circle cx="248.9" cy="25.8" r=".32"/>
<circle cx="248.9" cy="33.8" r=".32"/>
<circle cx="187.6" cy="46.2" r=".32"/>
<circle cx="198.2" cy="49.8" r=".32"/>
<circle cx="184.9" cy="42.7" r=".32"/>
<circle cx="223.1" cy="53.3" r=".32"/>
<circle cx="187.6" cy="53.3" r=".32"/>
<circle cx="279.1" cy="49.8" r=".32"/>
<circle cx="279.1" cy="51.5" r=".32"/>
<circle cx="245.3" cy="77.3" r=".32"/>
<circle cx="223.1" cy="25.8" r=".32"/>
<circle cx="214.2" cy="25.8" r=".32"/>
<circle cx="205.3" cy="46.2" r=".32"/>
<circle cx="221.3" cy="104.9" r=".32"/>
<circle cx="203.6" cy="101.3" r=".32"/>
<circle cx="228.5" cy="134.2" r=".32"/>
<circle cx="218.7" cy="140.4" r=".32"/>
<circle cx="36.4" cy="135.1" r=".32"/>
<circle cx="60.4" cy="22.2" r=".32"/>
<circle cx="60.4" cy="30.2" r=".32"/>
<circle cx="80.9" cy="104.9" r=".32"/>
<circle cx="72.9" cy="104.9" r=".32"/>
<circle cx="213.3" cy="14.2" r=".32"/>
</g>
<g font-size="3.6" fill="#0080ff">
<text x="160.9" y="28.7">Micro SD</text>
<text x="14.2" y="32.3">Reset Key</text>
<text x="14.2" y="41.1">User Key</text>
<text x="19.6" y="79.4">LED</text>
<text x="180.5" y="97.2">SWD Debug</text>
<text x="187.6" y="127.4">Debug Uart</text>
</g>
<text font-size="3.6" fill="#008000" x="21.7" y="145.5">Boot Config</text>
<text font-size="3.6" x="142.2" y="209.2">LED</text>
<text font-size="2.8" x="254.6" y="192">http://www.myir-tech.com</text>
<g font-size="1.8" fill="#008000">
<text x="22.6" y="150.4">B2 B1 B0</text>
<text x="24.3" y="154">0 0 0</text>
<text x="35" y="150.4">Initial boot mode</text>
<text x="35" y="154">UART and USB</text>
<text x="51.9" y="154">Download image</text>
<text x="58.1" y="150.4">Comments</text>
<text x="24.3" y="161.1">0 1 1</text>
<text x="24.3" y="157.5">0 1 0</text>
<text x="35.9" y="161.1">Nand Flash</text>
<text x="36.8" y="157.5">eMMC</text>
<text x="51.9" y="157.5">Boot from eMMC</text>
<text x="51.9" y="161.1">Boot from Nand Flash</text>
<text x="24.3" y="164.6">1 0 1</text>
<text x="36.8" y="164.6">SD Card</text>
<text x="51.9" y="164.6">Boot from Micro SD</text>
<text x="24.2" y="168.6">1 1 1</text>
<text x="34.5" y="168.7">QSPI Nand Flash</text>
<text x="51.7" y="168.9">BOOT from QSPI Nand Flash</text>
</g>
<g font-size="1.6">
<text x="180.3" y="10">VDD_BOOT_3V3</text>
<text x="209.8" y="10">VDD_SD_3V3</text>
<text x="182.2" y="18">VDD_3V3</text>
<text x="193.3" y="14.2">R18</text>
<text x="202.9" y="13.9">DNP</text>
<text x="56.9" y="18.9">VDD_3V3</text>
<text x="193.3" y="20.4">R19</text>
<text x="202.9" y="20.1">0R/6/5%</text>
<text x="241.8" y="21.5">VDD_SD_3V3</text>
<text x="37.9" y="29.8">1</text>
<text x="40" y="27.2">S1</text>
<text x="46.6" y="29.8">3</text>
<text x="63.3" y="24.6">R195</text>
<text x="63.3" y="26.7">10K/4/5%</text>
<text x="85.5" y="25.4">R198</text>
<text x="85.5" y="27.6">10K/4/5%</text>
<text x="184.9" y="29">R177</text>
<text x="194.7" y="29">R178</text>
<text x="205.4" y="29">R179</text>
<text x="214.2" y="29">R181</text>
<text x="223.1" y="29">R183</text>
<text x="231.1" y="29">R184</text>
<text x="239.1" y="29">R185</text>
<text x="37.9" y="31.6">2</text>
<text x="38.9" y="34.2">SKRAAME010</text>
<text x="46.6" y="31.6">4</text>
<text x="184.9" y="30.8">47K/4/5%</text>
<text x="194.7" y="30.8">47K/4/5%</text>
<text x="205.4" y="30.8">47K/4/5%</text>
<text x="214.2" y="30.8">47K/4/5%</text>
<text x="223.1" y="30.8">47K/4/5%</text>
<text x="231.1" y="30.8">47K/4/5%</text>
<text x="239.1" y="30.8">47K/4/5%</text>
<text x="249.1" y="32.6">10uF/6/16V</text>
<text x="250.7" y="30.4">C135</text>
<text x="258.7" y="32.6">100nF/4/16V</text>
<text x="262.6" y="30.4">C134</text>
<text x="37.9" y="38.7">1</text>
<text x="37.9" y="40.5">2</text>
<text x="41.8" y="36.1">S2</text>
<text x="46.6" y="38.7">3</text>
<text x="46.6" y="40.5">4</text>
<text x="259.6" y="37">J18</text>
<text x="259.6" y="38.8">WQ21801-B2180-7F</text>
<text x="39.1" y="43.2">SKRAAME010</text>
<text x="74.3" y="45" transform="rotate(-90 74.3 45)">1</text>
<text x="77.5" y="47.7">D31</text>
<text x="97.4" y="45" transform="rotate(-90 97.4 45)">2</text>
<text x="100.6" y="47.7">D33</text>
<text x="188.5" y="44.1">T56</text>
<text x="199.1" y="47.7">T57</text>
<text x="257.5" y="42.3">1</text>
<text x="257.5" y="44.1">2</text>
<text x="257.5" y="45.8">3</text>
<text x="257.5" y="47.6">4</text>
<text x="275" y="47.6">11</text>
<text x="63.3" y="48.6">C155</text>
<text x="63.3" y="50.7">100nF/4/16V</text>
<text x="77.5" y="49.8">TVS</text>
<text x="85.5" y="48.6">C157</text>
<text x="85.5" y="50.7">100nF/4/16V</text>
<text x="100.6" y="49.8">TVS</text>
<text x="185.8" y="48.6">R18222R/4/5%</text>
<text x="188.5" y="53">T58</text>
<text x="257.5" y="49.4">5</text>
<text x="257.5" y="51.2">6</text>
<text x="257.5" y="53">7</text>
<text x="275" y="49.4">12</text>
<text x="275" y="51.2">13</text>
<text x="74.3" y="55.5" transform="rotate(-90 74.3 55.5)">2</text>
<text x="97.4" y="55.5" transform="rotate(-90 97.4 55.5)">1</text>
<text x="256.6" y="58.3">10</text>
<text x="257.5" y="54.7">8</text>
<text x="58.7" y="65.1">VDD_3V3</text>
<text x="76.5" y="65.1">VDD_3V3</text>
<text x="184.5" y="64.6" transform="rotate(-90 184.5 64.6)">2</text>
<text x="194.3" y="64.6" transform="rotate(-90 194.3 64.6)">2</text>
<text x="205" y="64.6" transform="rotate(-90 205 64.6)">2</text>
<text x="213.9" y="64.6" transform="rotate(-90 213.9 64.6)">2</text>
<text x="222.8" y="64.6" transform="rotate(-90 222.8 64.6)">2</text>
<text x="230.8" y="65.4" transform="rotate(-90 230.8 65.4)">2</text>
<text x="238.8" y="65.4" transform="rotate(-90 238.8 65.4)">2</text>
<text x="257.5" y="60.1">9</text>
<text x="65.1" y="70.8">R28</text>
<text x="82.8" y="70.8">R27</text>
<text x="187.7" y="67.2">D20</text>
<text x="187.7" y="69.3">TVS</text>
<text x="197.5" y="67.2">D21</text>
<text x="197.5" y="69.3">TVS</text>
<text x="208.2" y="67.2">D22</text>
<text x="208.2" y="69.3">TVS</text>
<text x="217.1" y="67.2">D23</text>
<text x="217.1" y="69.3">TVS</text>
<text x="226" y="67.2">D24</text>
<text x="226" y="69.3">TVS</text>
<text x="234" y="68.1">D25</text>
<text x="234" y="70.2">TVS</text>
<text x="242" y="68.1">D26</text>
<text x="242" y="70.2">TVS</text>
<text x="65.1" y="72.9">470R/4/5%</text>
<text x="82.8" y="72.9">470R/4/5%</text>
<text x="184.5" y="75" transform="rotate(-90 184.5 75)">1</text>
<text x="194.3" y="75" transform="rotate(-90 194.3 75)">1</text>
<text x="205" y="75" transform="rotate(-90 205 75)">1</text>
<text x="213.9" y="75" transform="rotate(-90 213.9 75)">1</text>
<text x="222.8" y="75" transform="rotate(-90 222.8 75)">1</text>
<text x="230.8" y="75.9" transform="rotate(-90 230.8 75.9)">1</text>
<text x="238.8" y="75.9" transform="rotate(-90 238.8 75.9)">1</text>
<text x="66.8" y="79.7">D3</text>
<text x="66.8" y="81.8">Blue</text>
<text x="82.8" y="79.7">D4</text>
<text x="82.8" y="81.8">Red</text>
<text x="229.4" y="94.4">VDD_3V3</text>
<text x="67.4" y="100.7">VDD_BOOT_3V3</text>
<text x="186.7" y="101">R197</text>
<text x="194.7" y="101">0R/4/5%</text>
<text x="243.2" y="99.2">1</text>
<text x="243.2" y="101">2</text>
<text x="245.4" y="97.4">J7</text>
<text x="72.9" y="107.2">R17</text>
<text x="80.9" y="107.2">R16</text>
<text x="89.8" y="107.2">R15</text>
<text x="186.7" y="104.6">R196</text>
<text x="194.7" y="104.6">0R/4/5%</text>
<text x="203.2" y="107.2" transform="rotate(-90 203.2 107.2)">2</text>
<text x="221" y="107.2" transform="rotate(-90 221 107.2)">2</text>
<text x="243.2" y="102.7">3</text>
<text x="243.2" y="104.5">4</text>
<text x="72.9" y="109">2.2K/4/5% 2.2K/4/5%</text>
<text x="89.8" y="109">2.2K/4/5%</text>
<text x="207.1" y="111.7">D32</text>
<text x="207.1" y="113.5">TVS</text>
<text x="224.9" y="111.7">D30</text>
<text x="224.9" y="113.5">TVS</text>
<text x="51.2" y="119.6">6</text>
<text x="51.2" y="117.9">5</text>
<text x="53.3" y="115.2">SW1</text>
<text x="67" y="117.9">1</text>
<text x="67" y="119.6">2</text>
<text x="203.2" y="117.7" transform="rotate(-90 203.2 117.7)">1</text>
<text x="221" y="117.7" transform="rotate(-90 221 117.7)">1</text>
<text x="51.2" y="123.2">8</text>
<text x="51.2" y="121.4">7</text>
<text x="67" y="121.4">3</text>
<text x="67" y="123.2">4</text>
<text x="31.3" y="129.5">R5</text>
<text x="31.3" y="131.6">DNP</text>
<text x="39.3" y="129.5">R4</text>
<text x="39.3" y="131.6">DNP</text>
<text x="48.2" y="129.5">R3</text>
<text x="48.2" y="131.6">DNP</text>
<text x="53.3" y="127.8">SSGM640200</text>
<text x="192.4" y="133.7">UART4_TX R202</text>
<text x="208.9" y="133.9">0R/4/5%</text>
<text x="241.4" y="135.7" transform="rotate(-90 241.4 135.7)">1</text>
<text x="192.4" y="139.9">UART4_RX R199</text>
<text x="208.9" y="140.1">0R/4/5%</text>
<text x="218.3" y="143.7" transform="rotate(-90 218.3 143.7)">2</text>
<text x="228.1" y="143.7" transform="rotate(-90 228.1 143.7)">2</text>
<text x="237.9" y="140.1">2</text>
<text x="244.6" y="138.3">J1</text>
<text x="221.4" y="148.1">D34</text>
<text x="221.4" y="149.9">TVS</text>
<text x="231.1" y="148.1">D35</text>
<text x="231.1" y="149.9">TVS</text>
<text x="241.4" y="146.1" transform="rotate(-90 241.4 146.1)">3</text>
<text x="218.3" y="154.1" transform="rotate(-90 218.3 154.1)">1</text>
<text x="228.1" y="154.1" transform="rotate(-90 228.1 154.1)">1</text>
<text x="252.8" y="196">Title:</text>
<text x="229" y="200.7">Size:</text>
<text x="236.1" y="200.7">Document Number:</text>
<text x="282.4" y="200.7">Rev:</text>
<text x="229" y="205.4">Draw By: MYIR</text>
<text x="247.7" y="205.4">Date: Tuesday, April 18, 2023</text>
<text x="279.7" y="205.4">Sheet: 7</text>
<text x="287.3" y="205.4">of 13</text>
</g>
<g font-size="1.6" fill="#f00">
<text x="116.5" y="30.9">NRST</text>
<text x="124.5" y="30.9">12</text>
<text x="116.5" y="41.4">PI1</text>
<text x="122.5" y="41.4">12</text>
<text x="160" y="46.6">12</text>
<text x="160" y="43.1">12</text>
<text x="160" y="44.8">12</text>
<text x="165.4" y="46.6">SDMMC1_CMD</text>
<text x="165.4" y="43.1">SDMMC1_D2</text>
<text x="165.4" y="44.8">SDMMC1_D3</text>
<text x="160" y="53.7">12</text>
<text x="160" y="50.3">12</text>
<text x="165.4" y="53.7">SDMMC1_D0</text>
<text x="165.4" y="50.3">SDMMC1_CK</text>
<text x="160" y="55.5">12</text>
<text x="165.4" y="55.5">SDMMC1_D1</text>
<text x="160" y="61">12</text>
<text x="165.4" y="61">PH4</text>
<text x="35.9" y="89.6">12</text>
<text x="41.2" y="89.6">SPI5_MOSI</text>
<text x="162.7" y="101.7">12</text>
<text x="168" y="101.7">SWCLK</text>
<text x="162.7" y="105.3">12</text>
<text x="168" y="105.3">SWDIO</text>
<text x="10.7" y="118.8">12</text>
<text x="16" y="118.8">BOOT2</text>
<text x="10.7" y="122.3">12</text>
<text x="10.7" y="120.6">12</text>
<text x="16" y="122.3">BOOT0</text>
<text x="16" y="120.6">BOOT1</text>
<text x="173.5" y="134.6">12</text>
<text x="178.9" y="134.6">UART4_TX</text>
<text x="173.5" y="140.8">12</text>
<text x="178.9" y="140.8">UART4_RX</text>
</g>
<g font-size="1.6" fill="#00c">
<text x="260.5" y="43.4">DAT2</text>
<text x="260.5" y="45.2">DAT3</text>
<text x="260.5" y="46.9">CMD</text>
<text x="260.5" y="48.7">VCC</text>
<text x="260.5" y="50.5">CLK</text>
<text x="260.5" y="52.3">VSS</text>
<text x="270.1" y="48.7">Sh1</text>
<text x="270.1" y="50.5">Sh2</text>
<text x="270.1" y="52.3">Sh3</text>
<text x="260.5" y="54.1">DAT0</text>
<text x="260.5" y="55.8">DAT1</text>
<text x="260.5" y="59.4">GND</text>
<text x="260.5" y="61.2">CD</text>
<text x="54.2" y="119">OFF1</text>
<text x="61.6" y="119">ON1</text>
<text x="54.2" y="124.3">OFF4</text>
<text x="54.2" y="122.5">OFF3</text>
<text x="54.2" y="120.7">OFF2</text>
<text x="61.6" y="120.7">ON2</text>
<text x="61.6" y="122.5">ON3</text>
<text x="61.6" y="124.3">ON4</text>
</g>
<g font-size="1.6" fill="#800000">
<text x="257.8" y="196.1">MYB-YF13X-SCH-V10</text>
<text x="230.8" y="202.7">A3</text>
<text x="236.1" y="202.5">07- Micro SD &amp; BOOT</text>
<text x="284.1" y="202.7">V1.0</text>
</g>
<g font-size="1.3">
<text x="30.8" y="1.3">5</text>
<text x="88.8" y="1.3">4</text>
<text x="146.9" y="1.3">3</text>
<text x="205" y="1.3">2</text>
<text x="263.1" y="1.3">1</text>
<text x=".5" y="28.4">D</text>
<text x="292.6" y="28.4">D</text>
<text x=".5" y="79.5">C</text>
<text x="292.6" y="79.5">C</text>
<text x=".5" y="130.6">B</text>
<text x="292.6" y="130.6">B</text>
<text x=".5" y="181.7">A</text>
<text x="292.6" y="181.7">A</text>
<text x="30.8" y="207.4">5</text>
<text x="88.8" y="207.4">4</text>
<text x="146.9" y="207.4">3</text>
<text x="205" y="207.4">2</text>
<text x="263.1" y="207.4">1</text>
</g>
</svg>
